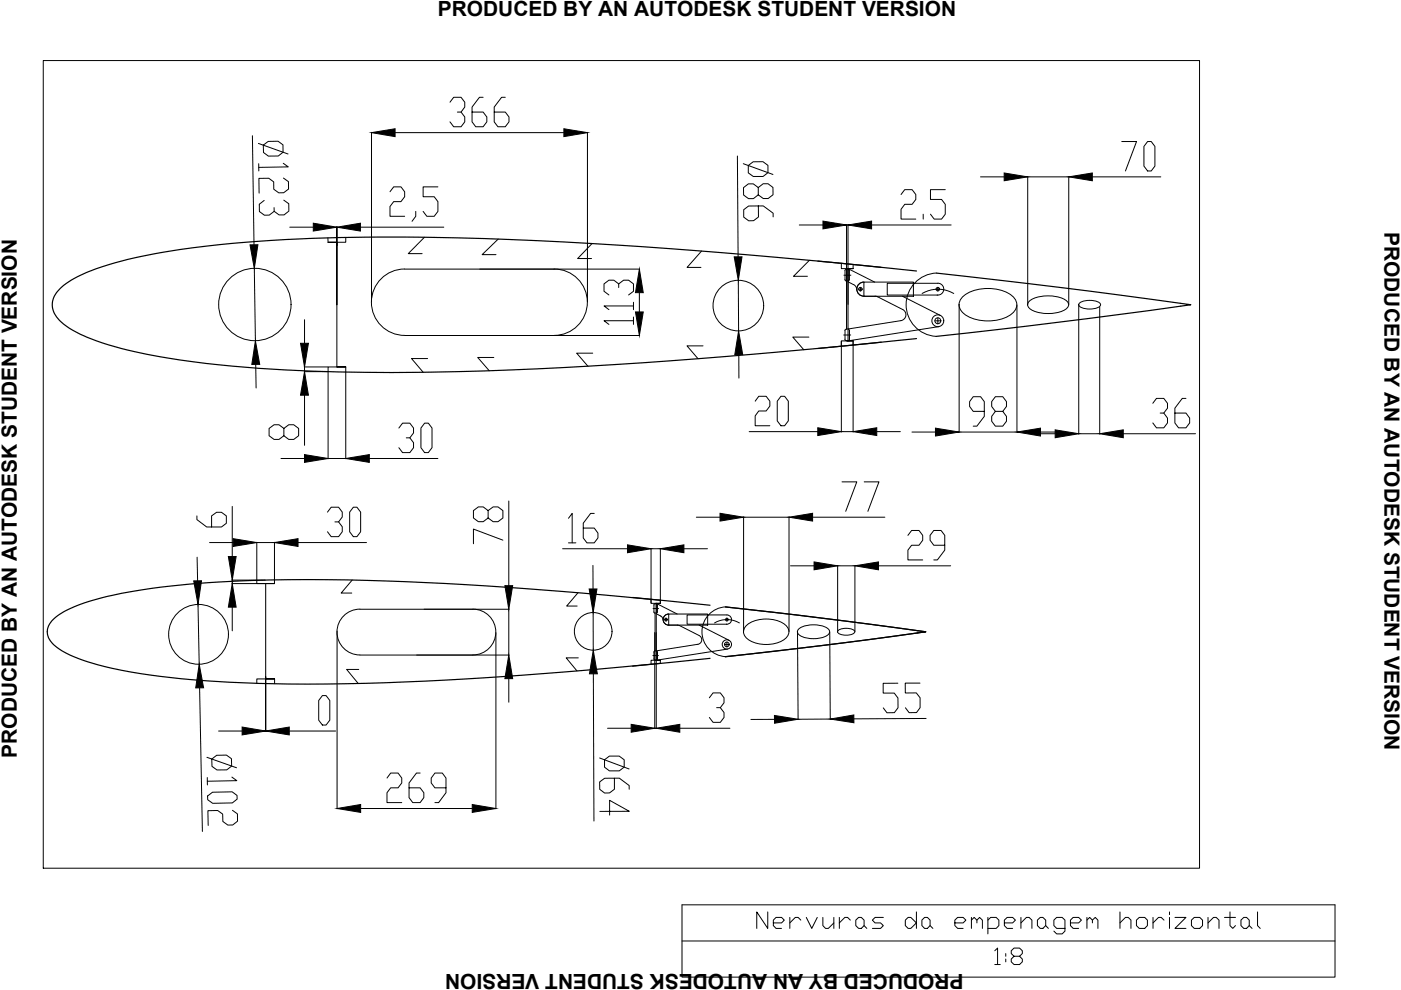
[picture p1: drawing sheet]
<svg xmlns="http://www.w3.org/2000/svg" width="297mm" height="210mm" viewBox="0 0 297 210" stroke-linecap="round" stroke-linejoin="round" font-family="sans-serif">
<!-- layer: 0 -->
<path d="M173.4 55.4l20.9 2.1M186.8 56.7a1125 1125 0 0 0-98.2-6.4 343.4 343.4 0 0 0-50.5 2.6 79.4 79.4 0 0 0-21 5.4 10.7 10.7 0 0 0-5.6 4.6 4.4 4.4 0 0 0 1.5 5.4 26.2 26.2 0 0 0 10 4.8 139 139 0 0 0 29.1 4.8 491.6 491.6 0 0 0 61.8 .3 1348.7 1348.7 0 0 0 72.9-5.6M198.6 57.9a1687 1687 0 0 1 53.9 6.7 1623.7 1623.7 0 0 1-54 6.7M194.3 71.8l-20.9 2.1M134.1 126.7l16.4 1.6M140 127.3a757.8 757.8 0 0 0-78.9-4.4 186.8 186.8 0 0 0-38.3 3.5 28.4 28.4 0 0 0-11 4.5 3.6 3.6 0 0 0 0 6.1 23.7 23.7 0 0 0 9 4 149.4 149.4 0 0 0 31.9 3.8 576.4 576.4 0 0 0 66.6-2.3l20.7-1.9M150.5 139.6l-16.4 1.6M153.8 128.7l15.3 1.7 27.2 3.6-1.7 .2a1233 1233 0 0 1-40.9 5M153.9 128.7l15.3 1.7 27.1 3.6-1.7 .2a1308 1308 0 0 1-40.8 5" fill="none" stroke="#000" stroke-width=".25"/>
<!-- layer: cotas -->
<g fill="none" stroke="#000" stroke-width=".21">
<path d="M9.2 12.8h245.1v171.3h-245.1zM53.5 28.8l.4 23.1M54.8 30.4l6.3 2.3M54.8 34.7l.1 1.6M55.8 30.8l1.1-.8 2.1-.1 1 .8v1.6l-1 .8h-2.1l-1-.8zM60.1 34.6l1 .8-6.2 .1M60.1 37.8l1.1 .7v1.6l-1.1 .8h-1l-1.1-.8v-1.5l-1-.8h-2.1v3.2M78.8 28.1v35.9M83.8 28.1h35.8M92.8 39.6h-3.1v2.1h2.4l.7 1v2.1l-.7 1.1h-1.6l-.8-1.1M95.4 21.7l.8-1.1h1.6l.7 1.1v1l-.7 1.1h-.8M97.8 23.8l.7 1v1l-.7 1.1h-1.6l-.8-1.1"/>
<path d="M102.4 20.6h-.8l-1.5 2.1v3.1l.8 1.1h1.5l.8-1.1v-1l-.8-1h-2.3M107.1 20.6h-.8l-1.5 2.1v3.1l.8 1.1h1.5l.8-1.1v-1l-.8-1h-2.3M124.6 28.1v35.9M156.3 33.1l.2 21.4M157.6 34.7l6.3 2.3M158.7 35.1l1-.8h2.1l1 .8v1.5l-1 .8h-2.1l-1-.7zM160.8 39.8l1-.8h1l1.1 .7v1.6l-1 .8h-1.1l-1-.8v-1.5l-1.1-.8h-1l-1.1 .8 .1 1.6 1 .7h1l1.1-.8M207.9 37.5h5M217.9 37.4v27.2M217.9 37.5h8.7M226.6 37.4v27.2M231.6 37.5h14.5"/>
<path d="M237.8 30h3.2l-2.4 6.3M243.3 30h.8l.8 1v4.2l-.8 1.1h-.8l-.8-1.1v-4.2zM53.9 56.9l.3 15.4M56 42.5l-1 .8v1.5l1.1 .8h1l1-.8M60.2 42.4l1 .8v1.6l-1 .8h-1l-1.1-.8v-.8M61.4 48.2h5M69.5 50.4l.1 1M71.4 52.1v-4v4M73.3 50.3v1.1h-3.7h1.8M76.4 48.2h17.7M82.7 40.7l.8-1.1h1.5l.8 1.1v1l-.8 1h-1.5l-.8 1.1v2.1h3.1M85.8 57a7 7 0 0 0-7.1 7.1 7 7 0 0 0 7.1 7"/>
<path d="M85.8 57.1h49.8M88.1 44.8v1.1l-.7 1M90 50.3l-3.4 3.5h2.9M105.6 50.7l-3.4 3.3h3M117.5 57a7 7 0 0 1 7 7.1 7 7 0 0 1-7 7M125.5 51.6l-3 3.2h2.9M148.7 53.2l-3 3.5h2.9M156.5 59.5l.1 10.7M160.8 43.7v2.3l-1 .8h-1.1l-1-.8v-1.5l1-.8h3.1l2.1 1.5v.8M169.5 47.7h5M171.6 55.2l-3.4 3.4h3M179.5 47.6v16.6"/>
<path d="M179.5 47.7h.3M179.8 47.6v17M184.8 47.7h16.9M191 41.2l.8-1h1.6l.8 1v1.1l-.8 1h-1.6l-.8 1.1v2.1h3.2M195.7 45.4v1.1M200.4 40.2h-3.1v2.1h2.3l.8 1v2.1l-.8 1.1h-1.5l-.8-1.1M54.2 77.3l.1 5M64.5 77.8h5M64.5 78.8h5M64.6 67.8v5M64.6 77.8v1M69.6 78.9v18.4"/>
<path d="M71.4 64.6v-13.2v26.4M71.4 77.8h1.9h-3.7v1M73.3 77.8v19.5M85.8 71.1h49.8M90.7 76h-3.4l2.4 2.9M104.7 75.8h-3.4l2.4 2.8M125.7 74.9h-3.4l2.4 2.8M131.2 61v-.8l-1.1-.8h-1l-1 .8v1.6l1 .7M131.2 60.2l1-.8h1.1l1 .8v1.6l-1 .7M134.3 68h-6.2l1 .8M134.3 64.9h-6.2l1 .8M134.3 64.1v1.6"/>
<path d="M134.3 67.2v1.6M135.6 62.1v4M149.1 73.3h-3.4l2.3 2.8M156.6 75.2l.1 5M171.5 71.5h-3.4l2.3 2.7M178.4 72.3v19.3M180.9 72.3v19.3M203.4 64.7v27M215.6 64.7v27M228.7 64.7v27.3M233.2 65.1v26.9M59.6 97.2h5"/>
<path d="M60.2 90.8l1-.7h1.1l1 .7v1.6l-1 .8h-1.1l-1-.8v-1.6l-1.1-.7h-1l-1 .7v1.6l1 .8h1l1.1-.8M64.6 83.8v10.6M69.6 97.2h3.7M78.3 97.2h14.5M84.6 90.8l.8-1.1h1.5l.8 1.1v1l-.8 1h-.8M86.9 92.8l.8 1.1v1l-.8 1.1h-1.5l-.8-1.1M90 89.7h.8l.8 1.1v4.1l-.8 1.1h-.8l-.8-1.1v-4.1zM158.8 91.5h14.6M160.1 85.1l.8-1.1h1.5l.8 1.1v1l-.8 1h-1.5l-.8 1.1v2.1h3.1M165.6 84h.8l.7 1.1v4.1l-.7 1.1h-.8l-.8-1.1v-4.1zM178.4 91.5h2.5M185.9 91.5h5"/>
<path d="M193.3 91.6h5M203.4 91.6h12.2M208.7 87.2h-2.4l-.7-1v-1.1l.7-1h1.6l.8 1v3.2l-1.6 2.1h-.8M211 87.2l-.7-1v-1.1l.7-1h1.6l.8 1v1.1l-.8 1h-1.6l-.7 1.1v1l.7 1.1h1.6l.8-1.1v-1l-.8-1.1M218.7 92h5M220.6 91.6h5M228.7 92h4.5M238.2 92h15.3M244.4 85.5l.8-1h1.5l.8 1v1l-.8 1.1h-.7M246.7 87.6l.8 1v1.1l-.8 1h-1.5l-.8-1M251.4 84.5h-.7l-1.6 2v3.2l.8 1h1.5l.8-1v-1.1l-.8-1h-2.3M41.7 109.4v.8l2.1 1.5h3.2l1-.8v-1.5l-1-.8h-1.1l-1 .8v2.3"/>
<path d="M41.8 118.1l.1 5.1M44.4 115h5M49.2 107.4v10.6M54.4 115v8M54.4 115h3.8M58.2 115v8.7M63.2 115h14.5M69.4 108.6l.8-1.1h1.6l.8 1.1v1l-.8 1.1h-.8M71.8 110.7l.8 1v1l-.8 1.1h-1.6l-.8-1.1M74.9 107.5h.8l.8 1.1v4.1l-.8 1.1h-.8l-.8-1.1v-4.1zM103.5 108.3l1-.8h1.1l1 .8v1.5l-1 .8h-1.1l-1-.8v-1.5l-1-.8h-1.1l-1 .8v1.5l1 .8h1.1l1-.8M106.6 114.5l-6.2-2.3v3.1"/>
<path d="M107.9 106.2v18M119.3 116.3h13.7M120.5 109.9l.8-1v6.2M120.5 115.1h1.6M125.7 119.9v5M126 108.9h-.8l-1.5 2v3.2l.7 1h1.6l.8-1v-1.1l-.8-1h-2.3M138 116.3v11.6M138 116.3h2M140 116.3v11.6M145 116.3h5M147.6 109.7h5.1M157.7 109.6v24.3"/>
<path d="M157.7 109.7h9.6M167.3 109.6v24.3M167.6 120h5M172.3 109.7h15.3M177.6 119.9v14M177.6 120h3.7M178.5 102.2h3.2l-2.4 6.2M181.3 119.9v14M183.2 102.2h3.2l-2.4 6.2M186.3 120h15.3M192.5 113.5l.8-1h1.5l.8 1v1l-.8 1.1h-1.5l-.8 1v2.1h3.1M200.3 115.6h-2.3l-.8-1.1v-1l.8-1h1.5l.8 1v3.1l-1.6 2.1h-.7"/>
<path d="M42 128.2l.2 12.6M49.2 123.7h7M49.2 123h7M49.2 123v.7M49.2 128.7v5M54.4 123v.7h3.8h-1.9M56.3 123.7v20.2h1.9h-3.8v1M71.5 133.8v37.7M74.7 123l-2.4 2.7h2.3M100.3 129.2a4.9 4.9 0 0 1 4.8 4.8 4.9 4.9 0 0 1-4.8 4.9M105.1 134.1v37.4M107.9 129.2v9.7"/>
<path d="M107.9 129.2h-31.6a4.9 4.9 0 0 0-4.9 4.8 4.9 4.9 0 0 0 4.9 4.9h31.6M122.5 125.7l-2.4 2.8h2.3M122.6 139.5h-2.6l2.3 2.8M125.8 129.9v8M138.8 134.1v20.4M139.1 134.1v20.4M169.1 134.1l.1 18.4M175.9 134l.1 18.5M42.3 145.9l.6 30.4M46.3 155h5M56.3 143.5v11.6v-11.6M58.2 143.9v1.1"/>
<path d="M61.3 155h9.9M68.4 147.5h.7l.8 1v4.2l-.8 1h-.7l-.8-1v-4.2zM76.1 141.9h-2.6l2.5 3M107.9 143.9v5M125.8 142.9l.1 31.2M128.8 154.4h5M138.8 154.4h.3M144.1 154.4h10.7M150.4 147.9l.8-1h1.5l.8 1v1.1l-.8 1h-.8M152.7 150l.8 1.1v1l-.8 1.1h-1.5l-.8-1.1M164.2 152.5h-5M176 152.5h-6.8"/>
<path d="M190.4 144.9h-3.2v2.1h2.4l.8 1v2.1l-.8 1h-1.5l-.8-1M195.1 144.8h-3.2v2.1h2.4l.8 1v2.1l-.8 1.1h-1.5l-.8-1M196.3 152.3l-15.3 .1M43.9 160.6l6.3 2.2M43.9 164.9l.1 1.5M44 168.8l1-.8 4.2-.1 1.1 .7v.8l-1 .8-4.2 .1-1.1-.7zM44.9 160.9l1-.8h2.1l1.1 .8v1.5l-1 .8-2.1 .1-1.1-.8zM49.2 164.8l1 .7-6.3 .1M49.3 171.8l1 .8 .1 1.5-1.1 .8h-1l-1-.7-.1-1.6-1-.8-2.1 .1v3.1M76.5 171.4h23.6M82 165l.8-1.1h1.6l.8 1.1v1l-.8 1h-1.6l-.8 1.1v2.1h3.2M89.1 163.9h-.8l-1.6 2.1v3.1l.8 1.1h1.6l.8-1.1v-1l-.8-1.1h-2.4"/>
<path d="M94.6 167h-2.4l-.8-1v-1l.8-1.1h1.6l.8 1.1v3.1l-1.6 2.1h-.8M127.1 160.7l6.3 2.3M127.2 172h6.2l-4.1-2.3v3.1M128.2 161.1l1-.8h2.1l1 .8v1.5l-1 .8h-2.1l-1-.7zM130.3 165v2.3l-1.1 .8h-1l-1-.7-.1-1.6 1.1-.8h3.1l2.1 1.6v.7M144.6 191.8h138.4v15.4h-138.4zM144.6 199.5h138.4"/>
<circle cx="54" cy="64.6" r="7.7"/>
<circle cx="156.5" cy="64.8" r="5.4"/>
<circle cx="42.1" cy="134.5" r="6.3"/>
<circle cx="125.8" cy="133.9" r="4"/>
</g>
<g fill="#000" stroke="#000" stroke-width=".21">
<path d="M78.8 28.1l5-.8v1.7zM119.6 27.3l5 .8-5 .9zM212.9 36.7l5 .8-5 .8zM226.6 37.5l5-.8v1.6zM53 51.9h1.7l-.8 5zM66.4 47.3l5 .9-5 .8zM71.4 48.2l5-.9v1.7zM155.7 54.5h1.6l-.8 5zM174.5 46.9l5 .8-5 .8zM179.8 47.7l5-.8v1.6zM54.2 72.3l.9 5h-1.7zM63.7 72.8h1.7l-.8 5z"/>
<path d="M135.6 57.1l.8 5h-1.7zM134.7 66.1h1.7l-.8 5zM156.6 70.2l.9 5h-1.7zM64.6 78.8l.8 5h-1.7zM64.6 96.4l5 .8-5 .8zM73.3 97.2l5-.8v1.6zM173.4 90.7l5 .8-5 .8zM180.9 91.5l5-.8v1.6zM198.3 90.8l5.1 .8-5.1 .8zM215.6 91.6l5-.8v1.6zM223.7 91.1l5 .9-5 .8zM233.2 92l5-.9v1.7z"/>
<path d="M48.4 118h1.7l-.9 5zM49.4 114.2l5 .8-5 .9zM58.2 115l5-.8v1.7zM133 115.5l5 .8-5 .9zM140 116.3l5-.8v1.7zM152.7 108.8l5 .9-5 .8zM167.3 109.7l5-.9v1.7zM172.6 119.1l5 .9-5 .8zM181.3 120l5-.9v1.7zM41.1 123.2l1.6-.1-.7 5.1zM49.2 123.7l.9 5h-1.7zM107 124.2h1.7l-.8 5z"/>
<path d="M124.9 124.9h1.7l-.8 5zM42.2 140.8l1 5-1.7 .1zM51.3 154.1l5 .9-5 .8zM56.3 155l5-.9v1.7zM107.9 138.9l.8 5h-1.7zM125.8 137.9l.8 5h-1.6zM133.8 153.6l5 .8-5 .9zM139.1 154.4l5-.8v1.7zM164.2 151.7l5 .8-5 .8zM176 152.5l5-.9v1.6zM71.5 171.4l5-.8v1.6zM100.1 170.6l5 .8-5 .8z"/>
</g>
<!-- layer: default -->
<g fill="none" stroke="#000" stroke-width=".21">
<path d="M178.4 55.8v1.2h2.5h-1.3M178.9 58.3h1.5M179.4 57.1l-.3 .3 .1 1.9 .2 .3M179.5 59.6h.1M179.5 57v.1M179.5 59.6v10.2M179.8 57.1l.3 .3v1.9l-.3 .3M179.8 59.6h.1M179.8 57.1h.1M179.8 59.7l1.2 .7M180.9 56.1v.9M183.2 59.8a1.49 1.49 0 0 0-1.5 1.5 1.49 1.49 0 0 0 1.5 1.5"/>
<path d="M183.2 59.8h10.5v3h-10.5zM185.4 59.8l-5.6-2.8v15.3l19.3-3M198.5 57.9a6.7 6.7 0 0 0-6.4 6.7 6.7 6.7 0 0 0 6.3 6.7M178.9 71h1.5M179.4 69.8l-.3 .3 .1 1.8 .2 .3M179.5 69.8h.1M179.6 72.3h1.3h-2.5v1.1M179.8 69.8h.1M180.9 72.3v.9M181 60.3a1.26 1.26 0 0 1 .7 1.1M182 61.3h.8M182.4 60.9v.8"/>
<path d="M183.2 62.8l2.7 .1 5.5 2.7a1.26 1.26 0 0 1 .7 1.3 1.26 1.26 0 0 1-1.1 1.1l-11.2 1.8 .3 .3v1.8l-.2 .3-.4 .1M191.4 62.8l8 4.1M195.5 62.2a6.6 6.6 0 0 1 6.7 0M198.2 68h.5M198.5 61.3h.7M198.7 62.6a1.26 1.26 0 0 0 1.4-1.2 1.26 1.26 0 0 0-1.3-1.4l-10.7 .1v2.5h10.7M198.8 68h.1M198.8 60.9v.8M198.8 67.4v.5M198.8 68v.1M198.8 68.1v.6M199 68h.5"/>
<path d="M138 127.1v.8h2h-1M138.4 139h1.2M138.5 129h1.1M138.6 129.8l.3 .2M138.6 139.7l.3 .2M138.6 128.3v1.5M138.6 138.3v1.4M138.9 128l-.3 .3M138.9 138l-.3 .3M138.9 130h.1M138.9 138h.1M138.9 127.9v.2"/>
<path d="M138.9 130v8M138.9 139.9v.1M139 140h1h-2v.9M139.1 130.1l1 .5M139.1 130h.1M139.1 128.1h.1M139.1 138h.1M139.1 128.1l.1 1.9M139.1 128l.3 .3v1.5l-.3 .2M139.1 138l.3 .3v1.4l-.1 .2h-.4M140 127.2v.7M140 140v.7"/>
<path d="M140.1 130.6l.3 .3 .2 .5M140.9 131.4h.6M141.2 131.1v.6M141.8 130.2a1.17 1.17 0 0 0-1.2 1.2 1.17 1.17 0 0 0 1.2 1.1l2.3 .1M141.8 130.2h8.2v2.3h-8.2zM143.6 130.2l-4.5-2.3v12.1l15.2-2.4M144.1 132.6l4.1 2.2a.98 .98 0 0 1 .6 1 .98 .98 0 0 1-.8 .8l-8.9 1.4M148.2 132.5l6.4 3.3M151.5 132.1a5.3 5.3 0 0 1 5.3 0M153.6 136.6h.4M153.8 131.4h.6M153.9 128.7a5.3 5.3 0 0 0-5.1 5.2 5.3 5.3 0 0 0 5 5.3"/>
<path d="M154.1 136.6h.1M154.1 130.4a.98 .98 0 0 1 1 1 .98 .98 0 0 1-1.1 .9M154.1 130.4h-8.4v1.9h8.4M154.1 131.1v.6M154.1 136.1v1.1M154.2 136.6h.4"/>
<circle cx="182.4" cy="61.3" r=".37"/>
<circle cx="198.8" cy="68" r="1.26"/>
<circle cx="198.8" cy="68" r=".62"/>
<circle cx="198.8" cy="61.3" r=".37"/>
<circle cx="141.2" cy="131.4" r=".29"/>
<circle cx="154.1" cy="136.6" r=".98"/>
<circle cx="154.1" cy="136.6" r=".5"/>
<circle cx="154.1" cy="131.4" r=".29"/>
</g>
<!-- layer: 0 -->
<path d="M204.2 62.9a9.1 9.1 0 0 1 10.6 0 2.34 2.34 0 0 1-.7 3.9 9.3 9.3 0 0 1-9.9-.5 2.22 2.22 0 0 1 0-3.4zM218.2 63.9a7.6 7.6 0 0 1 8 0 1.05 1.05 0 0 1-.4 1.8 7.9 7.9 0 0 1-7.6-.4 .95 .95 0 0 1 0-1.4zM228.8 64.4a4 4 0 0 1 4.5 0v.2a2.2 2.2 0 0 1-2.3 .9h-.6a1.88 1.88 0 0 1-1.7-.9zM158.5 132.4a7.3 7.3 0 0 1 7.9 0 1.91 1.91 0 0 1 .8 1.9 1.91 1.91 0 0 1-1.3 1.6 7.5 7.5 0 0 1-7.4-.4 1.8 1.8 0 0 1 0-3.1zM169.4 133.3a6.1 6.1 0 0 1 6.2 0 .88 .88 0 0 1 .3 .9 .88 .88 0 0 1-.7 .7 6.4 6.4 0 0 1-5.8-.3 .78 .78 0 0 1 0-1.3zM177.7 133.7a3.3 3.3 0 0 1 3.4 0l.1 .2a2.21 2.21 0 0 1-2.4 .7 1.27 1.27 0 0 1-1.2-.7z" fill="none" stroke="#000" stroke-width=".21"/>
<text font-size="8.4" x="159.5" y="199.3">Nervuras da empenagem horizontal</text>
<text font-size="7.1" x="209.9" y="205.7">1:8</text>
<g font-size="4.4">
<text x="92.8" y="3.4">PRODUCED BY AN AUTODESK STUDENT VERSION</text>
<text x="293.6" y="49.2" transform="rotate(90 293.6 49.2)">PRODUCED BY AN AUTODESK STUDENT VERSION</text>
<text x="3.5" y="160.6" transform="rotate(-90 3.5 160.6)">PRODUCED BY AN AUTODESK STUDENT VERSION</text>
<text x="204.3" y="206.4" transform="rotate(180 204.3 206.4)">PRODUCED BY AN AUTODESK STUDENT VERSION</text>
</g>
</svg>
